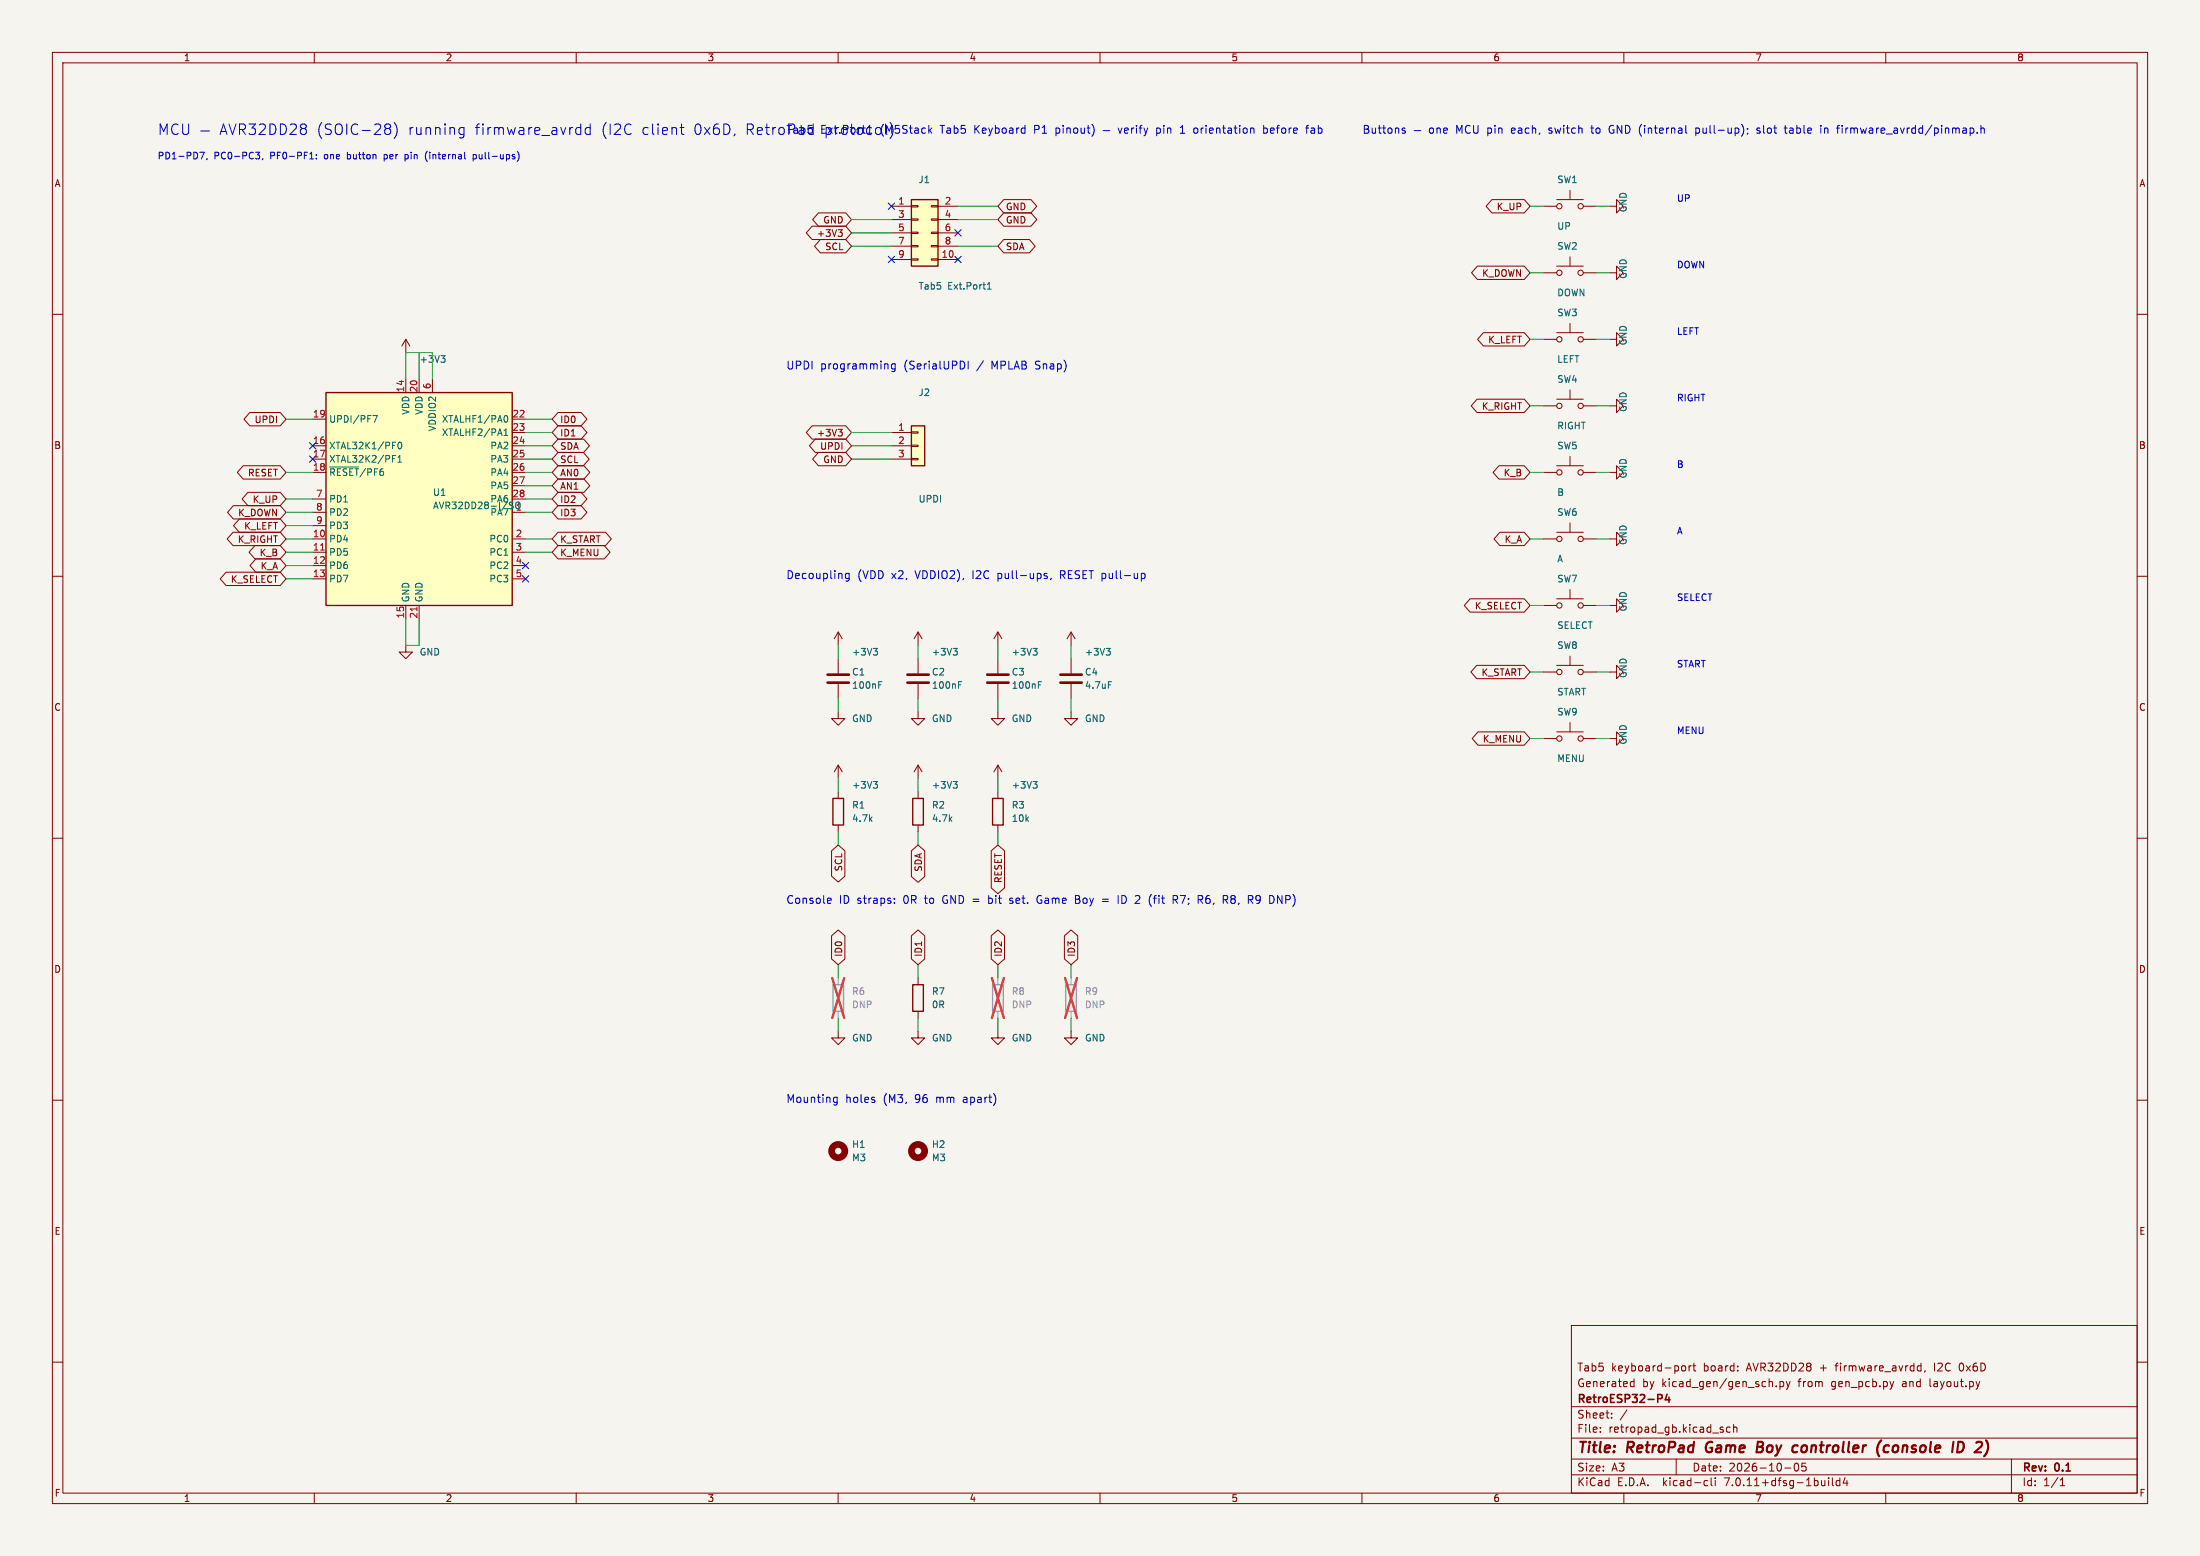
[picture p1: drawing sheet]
<svg xmlns="http://www.w3.org/2000/svg" width="420mm" height="297mm" viewBox="0 0 420 297" stroke-linecap="round" stroke-linejoin="round" font-family="sans-serif">
<path d="M0 0h420v297h-420z" fill="#f5f4ef" stroke="#f5f4ef" stroke-width=".19"/>
<g fill="none" stroke="#840000" stroke-width=".19">
<path d="M10 10h400v277h-400zM12 12h396v273h-396zM60 10v2M110 10v2M160 10v2M210 10v2M260 10v2M310 10v2M360 10v2M170.2 39.4h3.8M174 39.2h1.3v.3h-1.3zM177.8 39.2h1.3v.3h-1.3z"/>
<path d="M179.1 39.4h3.8M191.6 38.1h5.2l1.1 1.3-1.1 1.2h-5.2l-1.1-1.2zM284.8 38.1h6.2l1.1 1.3-1.1 1.2h-6.2l-1.1-1.2zM294.6 39.4h2.6M297.2 38.1h5.1M299.7 36.3v1.8M302.3 39.4h2.5M307.3 39.4h1.3v-1.3l1.3 1.3-1.3 1.2v-1.2M10 60h2M155 43.2h6.4l1.2 1.3-1.2 1.2h-6.4l-1.1-1.2zM156.2 40.6h5.2l1.2 1.3-1.2 1.3h-5.2l-1.1-1.3zM156.6 45.7h4.8l1.2 1.3-1.2 1.3h-4.8l-1.1-1.3z"/>
<path d="M160 43.9h.8l-.4 .4M160.5 44.3l.3 .3v.3l-.3 .2M170.2 49.5h3.8M170.2 41.9h3.8M170.2 44.5h3.8M170.2 47h3.8M174 49.4h1.3v.3h-1.3zM174 46.9h1.3v.2h-1.3zM174 44.3h1.3v.3h-1.3zM174 41.8h1.3v.2h-1.3zM177.8 49.4h1.3v.3h-1.3zM177.8 46.9h1.3v.2h-1.3z"/>
<path d="M177.8 44.3h1.3v.3h-1.3zM177.8 41.8h1.3v.2h-1.3zM179.1 49.5h3.8M179.1 41.9h3.8M179.1 44.5h3.8M179.1 47h3.8M191.6 40.6h5.2l1.1 1.3-1.1 1.3h-5.2l-1.1-1.3zM191.6 45.7h4.9l1.1 1.3-1.1 1.3h-4.9l-1.1-1.3zM282 50.8h9l1.1 1.3-1.1 1.2h-9l-1.1-1.2zM294.6 52.1h2.6M297.2 50.8h5.1M299.7 49v1.8"/>
<path d="M302.3 52.1h2.5M307.3 52.1h1.3v-1.3l1.3 1.3-1.3 1.2v-1.2M408 60h2M47.7 78.7h5.8l1.1 1.3-1.1 1.3h-5.8l-1.1-1.3zM77.5 64.8v2.5M77.5 72.4v2.5M77.5 64.8l-.8 1.2M77.5 64.8l.7 1.2M80 72.4v2.5M82.5 72.4v2.5M106.5 78.7h4.4l1.2 1.3-1.2 1.3h-4.4l-1.1-1.3zM282 76.2h9l1.1 1.3-1.1 1.2h-9l-1.1-1.2z"/>
<path d="M283.2 63.5h7.8l1.1 1.3-1.1 1.2h-7.8l-1.1-1.2zM294.6 77.5h2.6M294.6 64.8h2.6M297.2 76.2h5.1M297.2 63.5h5.1M299.7 61.7v1.8M299.7 74.4v1.8M302.3 77.5h2.5M302.3 64.8h2.5M307.3 77.5h1.3v-1.3l1.3 1.3-1.3 1.2v-1.2M307.3 64.8h1.3v-1.3l1.3 1.3-1.3 1.2v-1.2M44.5 96.5h9l1.1 1.3-1.1 1.3h-9l-1.1-1.3z"/>
<path d="M45.7 99.1h7.8l1.1 1.2-1.1 1.3h-7.8l-1.1-1.3zM46.4 88.9h7.1l1.1 1.3-1.1 1.2h-7.1l-1.1-1.2zM47.3 94h6.2l1.1 1.3-1.1 1.2h-6.2l-1.1-1.2zM59.7 90.2h2.5M59.7 97.8h2.5M59.7 85.1h2.5M59.7 87.6h2.5M59.7 80h2.5M59.7 95.3h2.5M97.8 90.2h2.5M97.8 97.8h2.5M97.8 85.1h2.5"/>
<path d="M97.8 87.6h2.5M97.8 80h2.5M97.8 82.6h2.5M97.8 92.7h2.5M97.8 95.3h2.5M106.5 94h4.4l1.2 1.3-1.2 1.2h-4.4l-1.1-1.2zM106.5 91.4h5l1.1 1.3-1.1 1.3h-5l-1.1-1.3zM106.5 83.8h4.9l1.1 1.3-1.1 1.3h-4.9l-1.1-1.3zM106.5 81.3h4.4l1.2 1.3-1.2 1.2h-4.4l-1.1-1.2zM106.5 96.5h4.4l1.2 1.3-1.2 1.3h-4.4l-1.1-1.3zM106.5 88.9h5l1.1 1.3-1.1 1.2h-5l-1.1-1.2zM106.5 86.4h4.9l1.1 1.2-1.1 1.3h-4.9l-1.1-1.3z"/>
<path d="M155 81.3h6.4l1.2 1.3-1.2 1.2h-6.4l-1.1-1.2zM155.6 83.8h5.8l1.2 1.3-1.2 1.3h-5.8l-1.1-1.3zM156.2 86.4h5.2l1.2 1.2-1.2 1.3h-5.2l-1.1-1.3zM160 82h.8l-.4 .4M160.5 82.4l.3 .3v.3l-.3 .2M170.2 85.1h3.8M170.2 87.6h3.8M170.2 82.6h3.8M174 87.5h1.3v.3h-1.3zM174 85h1.3v.2h-1.3zM174 82.4h1.3v.3h-1.3zM286.1 88.9h4.9l1.1 1.3-1.1 1.2h-4.9l-1.1-1.2z"/>
<path d="M294.6 90.2h2.6M297.2 88.9h5.1M299.7 87.1v1.8M299.7 99.8v1.8M302.3 90.2h2.5M307.3 90.2h1.3v-1.3l1.3 1.3-1.3 1.2v-1.2M10 110h2M43.2 109.2h10.3l1.1 1.3-1.1 1.3h-10.3l-1.2-1.3zM44.5 101.6h9l1.1 1.3-1.1 1.2h-9l-1.1-1.2zM48.7 104.1h4.8l1.1 1.3-1.1 1.3h-4.8l-1.2-1.3zM48.8 106.7h4.7l1.1 1.3-1.1 1.2h-4.7l-1.1-1.2zM59.7 102.9h2.5"/>
<path d="M59.7 105.4h2.5M59.7 108h2.5M59.7 110.5h2.5M59.7 100.3h2.5M77.5 115.6v2.5M80 115.6v2.5M97.8 102.9h2.5M97.8 105.4h2.5M97.8 108h2.5M97.8 110.5h2.5M106.5 101.6h9.1l1.1 1.3-1.1 1.2h-9.1l-1.1-1.2zM106.5 104.1h8.9l1.1 1.3-1.1 1.3h-8.9l-1.1-1.3z"/>
<path d="M280.6 114.3h10.4l1.1 1.3-1.1 1.2h-10.4l-1.1-1.2zM286.3 101.6h4.7l1.1 1.3-1.1 1.2h-4.7l-1.1-1.2zM294.6 102.9h2.6M294.6 115.6h2.6M297.2 101.6h5.1M297.2 114.3h5.1M299.7 112.5v1.8M302.3 102.9h2.5M302.3 115.6h2.5M307.3 102.9h1.3v-1.3l1.3 1.3-1.3 1.2v-1.2M307.3 115.6h1.3v-1.3l1.3 1.3-1.3 1.2v-1.2M408 110h2"/>
<path d="M77.5 123.2v1.3h1.2l-1.2 1.2-1.3-1.2h1.3M160 135.9v1.3h1.3l-1.3 1.2-1.3-1.2h1.3M160 120.7v2.5M160 125.7v2.8M160 130.6v2.8M160 120.7l-.7 1.2M160 120.7l.8 1.2M175.3 135.9v1.3h1.2l-1.2 1.2-1.3-1.2h1.3M175.3 120.7l-.8 1.2M175.3 120.7v2.5M175.3 125.7v2.8M175.3 130.6v2.8"/>
<path d="M175.3 120.7l.7 1.2M190.5 135.9v1.3h1.3l-1.3 1.2-1.3-1.2h1.3M190.5 120.7v2.5M190.5 125.7v2.8M190.5 130.6v2.8M190.5 120.7l-.8 1.2M190.5 120.7l.8 1.2M204.5 135.9v1.3h1.2l-1.2 1.2-1.3-1.2h1.3M204.5 120.7v2.5M204.5 125.7v2.8M204.5 130.6v2.8M204.5 120.7l-.8 1.2"/>
<path d="M204.5 120.7l.7 1.2M281.9 127h9.1l1.1 1.3-1.1 1.2h-9.1l-1.1-1.2zM282.2 139.7h8.8l1.1 1.3-1.1 1.2h-8.8l-1.2-1.2zM294.6 128.3h2.6M297.2 139.7h5.1M297.2 127h5.1M299.7 125.2v1.8M299.7 137.9v1.8M302.3 128.3h2.5M307.3 128.3h1.3v-1.3l1.3 1.3-1.3 1.2v-1.2M10 160h2M160 146.1v2.5"/>
<path d="M160 151.1v1.3M160 157.5v1.3M160 146.1l-.7 1.2M160 146.1l.8 1.2M175.3 146.1v2.5M175.3 151.1v1.3M175.3 157.5v1.3M175.3 146.1l-.8 1.2M175.3 146.1l.7 1.2M190.5 146.1v2.5M190.5 151.1v1.3M190.5 157.5v1.3"/>
<path d="M190.5 146.1l-.8 1.2M190.5 146.1l.8 1.2M294.6 141h2.6M302.3 141h2.5M307.3 141h1.3v-1.3l1.3 1.3-1.3 1.2v-1.2M408 160h2M158.7 178.6l1.3-1.1 1.3 1.1v4.4l-1.3 1.2-1.3-1.2zM158.7 162.4l1.3-1.1 1.3 1.1v4.8l-1.3 1.2-1.3-1.2zM174 178.6l1.3-1.1 1.2 1.1v4.4l-1.2 1.2-1.3-1.2zM174 162.4l1.3-1.1 1.2 1.1v4.9l-1.2 1.1-1.3-1.1zM189.2 178.6l1.3-1.1 1.3 1.1v4.4l-1.3 1.2-1.3-1.2zM189.2 162.4l1.3-1.1 1.3 1.1v7.1l-1.3 1.1-1.3-1.1z"/>
<path d="M203.2 178.6l1.3-1.1 1.2 1.1v4.4l-1.2 1.2-1.3-1.2zM160 196.9v1.2h1.3l-1.3 1.3-1.3-1.3h1.3M175.3 196.9v1.2h1.2l-1.2 1.3-1.3-1.3h1.3M175.3 186.7v1.3M175.3 193v1.3M190.5 196.9v1.2h1.3l-1.3 1.3-1.3-1.3h1.3M204.5 196.9v1.2h1.2l-1.2 1.3-1.3-1.3h1.3M10 210h2M408 210h2M10 260h2M300 253h108v32h-108zM408 260h2"/>
<path d="M300 278.5h108M300 274.5h108M300 268.5h108M305.5 273.2v.2M305.5 272.5v.1M307.7 270.5v.2M307.7 269.8v.1M310.6 269.1l-1.3 1.9M311.4 264.6h.5M311.4 263.8h.5M311.9 263.2v1.5M320 278.5v3"/>
<path d="M321.1 260.8l.4-.1 .3 .3-.1 .6-.4 .1-.2-.2M322.4 260.7v1M322.9 260.7l-.3 .1-.2 .2M323.2 260.7h.5M323.4 260.2v1.3l.3 .2M328.8 272.9l.2 .2-.2 .3M328.8 272.4l.1 .1M330.3 272.5l-.4-.1-.3 .3 .1 .6h.6M330.9 272.5l.3-.1 .3 .1 .1 .9M330.9 271.9v1.5M331.7 261.5v.2M331.7 260.8v.1"/>
<path d="M339.1 264.5v.2M339.8 263.8l.4-.1 .3 .3-.1 .6h-.6M339.8 263.7v1.5M341 263.7l.4 1M341.4 264.7l-.4 .5M341.7 263.7l-.3 1M342.7 279.4a.81 .81 0 0 0 .3 1.4l.2-.2 .2-.4-.2-.8M344.7 279.3h-.7l-.1 .7 .3-.1h.5l.1 .2-.1 .5-.2 .2-.6-.2M361.5 263.7l-.3 1M366.3 260.7l.4 .1M366.7 261.6l-.4 .1M366.7 260.2v1.5"/>
<path d="M367.5 261.6l-.1 .3M374.1 260.5v.9M384 278.5v6.5M60 285v2M110 285v2M160 285v2M210 285v2M260 285v2M300 281.5h108M310 285v2M325.6 282.6l.4 .1M326 283.5l-.4 .1"/>
<path d="M326.7 282.1v1.3l.2 .2M327.4 282.1v.1M327.4 282.6v1M340.7 280.2h1.2M349.1 282.1v.1M349.1 282.6v1M349.8 282.1v1.3l.2 .2M351.2 282.7l-.4-.1-.3 .3 .2 .6h.5M351.2 282.1v1.5M352.2 282l-.3 1.1h.9M352.6 282.6v1M360 285v2"/>
<path d="M393.3 283.6h.9M393.3 282.5l.4-.4v1.5"/>
<circle cx="297.7" cy="39.4" r=".51"/>
<circle cx="301.8" cy="39.4" r=".51"/>
<circle cx="297.7" cy="52.1" r=".51"/>
<circle cx="301.8" cy="52.1" r=".51"/>
<circle cx="297.7" cy="64.8" r=".51"/>
<circle cx="297.7" cy="77.5" r=".51"/>
<circle cx="301.8" cy="77.5" r=".51"/>
<circle cx="301.8" cy="64.8" r=".51"/>
<circle cx="297.7" cy="90.2" r=".51"/>
<circle cx="301.8" cy="90.2" r=".51"/>
<circle cx="297.7" cy="102.9" r=".51"/>
<circle cx="297.7" cy="115.6" r=".51"/>
<circle cx="301.8" cy="102.9" r=".51"/>
<circle cx="301.8" cy="115.6" r=".51"/>
<circle cx="297.7" cy="128.3" r=".51"/>
<circle cx="301.8" cy="128.3" r=".51"/>
<circle cx="297.7" cy="141" r=".51"/>
<circle cx="301.8" cy="141" r=".51"/>
</g>
<path d="M325.9 275.5a1.27 1.27 0 0 0 0 1.6M335.5 276.2h.6M336.1 276.2l.3 .1M336.3 275.2h-.7l-.3 2 1-.1M336.3 276.1l-.2 .1M343.9 276.3v.7M359.1 274.9l-.4 .6M360.6 276a.66 .66 0 0 0-1 .3v.5l.1 .3h.8M373.9 275.2a.96 .96 0 0 1 1 .6 .96 .96 0 0 1-.3 1.1l-.5 .3h-.5M379.1 274.9l.1 .1" fill="none" stroke="#840000" stroke-width=".4"/>
<path d="M316.5 266.2h.5l.3 .3-.1 .4-.7 .1M318.3 266.1l-.4 1.1h.9M318.6 266.7v1" fill="none" stroke="#840000" stroke-width=".3"/>
<path d="M174 38.1h5.1v12.7h-5.1zM62.2 74.9h35.6v40.7h-35.6zM174 81.3h2.5v7.6h-2.5zM159 152.4h2v5.1h-2zM174.2 152.4h2.1v5.1h-2.1zM189.5 152.4h2v5.1h-2zM174.2 188h2.1v5h-2.1z" fill="none" stroke="#840000" stroke-width=".25"/>
<g fill="none" stroke="#006464" stroke-width=".19">
<path d="M188.5 55.2h.7M188.5 54.3l.4-.4v1.3M71.2 79.3h.8l-.5 1.3M84.2 67.9h.8l-.5 .5M84.7 68.4l.3 .2v.3l-.3 .3M96.4 79.4l.1-.1a.68 .68 0 0 1 .5 .7 .68 .68 0 0 1-.5 .6l-.1-.1M63 89.1h5.5M74.9 87.5h.5M74.9 86.9h.6M76 88.2h.7M76 87.3l.3-.4v1.3M76.1 84.5l.2-.1a.68 .68 0 0 1 .4 .6 .68 .68 0 0 1-.4 .7l-.3-.5z"/>
<path d="M96.2 83.1h.7M96.2 82.2l.4-.3v1.2M97.4 96.4l.6 .3M97.4 95.9h.6M98 96.9l-.3 .2-.5-.1M166.7 123.8h.8l-.4 .5M167.3 124.3l.2 .2v.3l-.2 .2M167.8 130.7h.4M167.8 130.1h.6M182 123.8h.7l-.4 .5M182.5 124.3l.2 .2v.3l-.2 .2M183 130.7h.4"/>
<path d="M183 130.1h.6M197.2 123.8h.8l-.4 .5M197.7 124.3l.3 .2v.3l-.3 .2M198.2 130.7h.5M198.2 130.1h.6M211.2 123.8h.8l-.5 .5M211.6 130.1h.6M211.7 124.3l.3 .2v.3l-.3 .2M166.7 149.2h.8l-.4 .5M167.3 149.7l.2 .2v.3l-.2 .2M182 149.2h.7l-.4 .5M182.5 149.7l.2 .2v.3l-.2 .2"/>
<path d="M197.2 149.2h.8l-.4 .5M197.7 149.7l.3 .2v.3l-.3 .2"/>
</g>
<path d="M158 130.3h4.1M158 128.8h4.1M173.2 130.3h4.1M173.2 128.8h4.1M188.5 130.3h4M188.5 128.8h4M202.4 130.3h4.1M202.4 128.8h4.1" fill="none" stroke="#840000" stroke-width=".51"/>
<g fill="#ffffc2" stroke="#ffffc2" stroke-width=".19">
<path d="M62.2 74.9h35.6v40.7h-35.6z"/>
<path d="M174 81.3h2.5v7.6h-2.5z"/>
<path d="M174 38.1h5.1v12.7h-5.1z"/>
</g>
<path d="M61.2 105h.7M79.6 115.9v.7" fill="none" stroke="#a90000" stroke-width=".19"/>
<path d="M159 188h2v5h-2zM189.5 188h2v5h-2zM203.5 188h2v5h-2z" fill="none" stroke="#9c9b98" stroke-width=".25"/>
<path d="M160 186.7v1.3M160 193v1.3M190.5 186.7v1.3M190.5 193v1.3M204.5 186.7v1.3M204.5 193v1.3" fill="none" stroke="#9c9b98" stroke-width=".19"/>
<path d="M158.9 186.7l2.3 7.6M161.2 186.7l-2.3 7.6M189.4 186.7l2.2 7.6M191.6 186.7l-2.2 7.6M203.3 186.7l2.3 7.6M205.6 186.7l-2.3 7.6" fill="none" stroke="#eb3a3d" stroke-width=".46"/>
<g fill="none" stroke="#840000" stroke-width="1.3">
<circle cx="160" cy="219.7" r="1.27"/>
<circle cx="175.3" cy="219.7" r="1.27"/>
</g>
<g fill="none" stroke="#0000c2" stroke-width=".19">
<path d="M30.6 25.7v-2l.6 1.4 .7-1.4v2M34 23.9a.8 .8 0 0 0-1-.1 .8 .8 0 0 0-.2 1 .75 .75 0 0 0 .4 .8 .75 .75 0 0 0 .8-.1M34.9 23.7v1.6l.3 .4 .6-.1 .2-.3v-1.6M38.1 29.1h.9l-.6 1.2M38.3 25h1.7M39.5 30.3l-.1 .2M42 25.7l.7-2 .6 2M42.2 25.1h.9M43.7 23.7l.7 2 .7-2M45.7 24.7h.8a.54 .54 0 0 0 .4-.5 .54 .54 0 0 0-.4-.5h-.8v2M46.2 24.7l.7 1M47.5 23.7h1.3l-.7 .7a.54 .54 0 0 1 .7 .4v.5l-.2 .3-.8 .1-.3-.2"/>
<path d="M48.8 29.1h.8l-.4 .4 .3 .2 .1 .4-.3 .2h-.3M49.5 23.9l.3-.2 .7 .1a.54 .54 0 0 1 .1 .7l-1.2 1.2h1.3M50.2 30.3l-.1 .2M51.5 23.7a1.05 1.05 0 0 1 1.2 .6 1.05 1.05 0 0 1-.4 1.3l-.8 .1zM53.5 23.7a1.05 1.05 0 0 1 1.2 .6 1.05 1.05 0 0 1-.4 1.3l-.8 .1zM55.4 23.9l.3-.2 .7 .1a.54 .54 0 0 1 .1 .7l-1.2 1.2h1.3M57.7 24.5l-.4 .4 .1 .6 .3 .2 .6-.1 .2-.3-.1-.6-.3-.2M57.7 24.5l-.4-.4 .1-.2 .3-.2 .6 .1 .2 .2-.1 .3-.3 .2M57.7 24.5h.4M59.1 30.3h.8M60.4 30.2v.1M60.4 29.5v.2"/>
<path d="M73.3 29.5v1.3M73.3 30.3h.2M73.5 29.5h-.2M73.8 23.7l.6 .1 .2 .2-.1 .3-.3 .2M73.8 24.5h.4M74.2 24.5l.3 .2 .1 .6-.2 .3-.6 .1M75.2 23.4a2.29 2.29 0 0 1 0 3M77.3 30.3h.4M77.3 29.5v1.3M77.7 29.5h-.4M81.6 28.9a1.46 1.46 0 0 0 0 1.9M88 24.3l.6 .1"/>
<path d="M88.6 25.6l-.6 .1M88.6 24.3v1.7a.55 .55 0 0 1-.7 .3M90.3 29.5h.4l.2 .2-.1 .6h-.5M90.3 29.5v1.3M98.8 28.9a1.49 1.49 0 0 1 0 1.9M110.7 24.3l.2 .1M110.9 23.7v2M110.9 25.6l-.2 .1M112.7 24.4l-.6-.1-.4 .4v.6l.2 .3h.8M112.7 23.7v2M129.8 24.3h.8M130.1 25.4l.1 .2 .4 .1"/>
<path d="M169.9 23.4l.1 .1M177.5 24.9l.4 .5M177.9 24.4l-.6 .6M210.6 24.9h1.3M213.5 24.4l.3 1 .4-1M214.7 24.9l.7-.1-.1-.3-.4-.1-.2 .3v.7h.6M216 24.4v1M216.5 24.4l-.3 .1-.2 .2M217 23.9v.2M217 24.4v1M217.5 24.4h.5M218 23.9l-.3 .3v1.2"/>
<path d="M218.4 24.4l.3 1M218.7 25.4l-.3 .5M219.1 24.4l-.4 1M220.8 25.4h.4M220.8 24.4v1.5M221.2 24.4l-.4 .1M225.3 25.4h.9M225.3 24.4l.4-.5v1.5M228.6 24.6l-.4-.2-.3 .3 .1 .7h.4l.2-.1M241.2 24.5l.5-.1 .3 .3-.2 .7h-.6M241.2 23.9v1.5M249.2 24.4h.6"/>
<path d="M249.8 23.9l-.3 .3v1.2M250.5 24.4l-.2 .1M250.5 24.9a.29 .29 0 0 0-.3 .2 .29 .29 0 0 0 .3 .3M267.7 24.7l.6 .5-.2 .2h-.4M268.2 24.5l-.3-.1-.2 .3M270 24.9h1.2M273 24.6l.2-.2 .4 .2 .1 .6-.2 .2h-.3l-.2-.1zM274.3 24.6l.2-.2 .4 .1 .1 .9M274.3 24.4v1M275.6 24.9l.7-.1-.1-.3-.4-.1-.2 .3 .1 .7h.5M303.7 24.4h.5M307.5 24l-.3 .6v.5l.3 .3"/>
<path d="M323.7 25.4h.6M323.7 24.5h.6M323.7 24.4v1.5M333.6 24.5v.2M333.7 25.4l-.2 .3M336 24.5l-.4-.1-.2 .3 .1 .2 .5 .1v.4h-.6M340.6 24.4h.6M340.8 23.9v1.3l.4 .2M347.6 23.9v.2M347.6 24.4v1M348.3 24.4v1M348.7 24.4l-.4 .2"/>
<path d="M351.7 23.9v.2M351.7 24.4v1M376.7 24.5l.1 .2-.1 .7M377.5 25.3v.1M378.2 24.6l.2-.2 .3 .1 .1 .9M378.2 23.9v1.5M169.5 69.5v.9M170.9 69.4v1.3l-.3 .2h-.4M170.9 69.5l-.4-.1-.3 .3 .1 .7h.6M184.1 69.3v.8M184.8 68.9v1.5M162.1 109.4v1.3l-.3 .2h-.3"/>
<path d="M162.1 109.5l-.4-.1-.3 .3 .1 .7h.6M199.9 109.5l-.4-.1-.2 .3 .1 .2 .5 .1v.4h-.6M200.7 110.4l-.2 .3M217.9 109.5l.4-.1 .3 .3-.1 .7h-.6M158.2 171.4l.4 .1 .1 .3-.7 .1M158.6 172.4h-.4M170.7 172.3v.1M170.7 171.5v.2M188.7 170.9v1.5M188.7 172.4h.2M188.9 171.4l-.2 .1M192.7 172.4h.5"/>
<path d="M193 171.4l-.3 .3 .3 .2M198.5 170.9a.81 .81 0 0 0-.5 .8 .81 .81 0 0 0 .5 .7M205.3 172.4h.6M205.3 170.9l.7 .1M205.3 171.7h.5M205.8 171.7h.2M206 171.6l-.2 .1M210.5 171.7h1.1M210.5 172.1h1.1M213.5 170.9v1.5M214.5 170.9h-.3v1.5h.3M220.2 171.4h.5"/>
<path d="M220.6 170.9l-.2 .3v1.2M224 170.9h.5l.3 .3-.1 .5h-.7M224.3 171.7l.5 .7M230.3 171.6l-.1 .2M230.4 171.1a1.17 1.17 0 0 0-.1 1.3M235.2 170.9l-.2 .3 .2 .4-.2 .1v.5l.2 .2M239.9 172.4h.3M240.3 170.9l-.4 .1-.2 .2 .1 .5 .5 .2M243.9 170.9l.8 1.5M159.2 210.3l.2 .1h.4M159.8 209.4v1.3l-.3 .2h-.3M159.8 209.5l-.4-.1-.2 .2"/>
<path d="M167 210v.4"/>
</g>
<g fill="none" stroke="#009600" stroke-width=".19">
<path d="M182.9 39.4h7.6M292.1 39.4h2.5M304.8 39.4h2.5M162.6 41.9h7.6M162.6 47h7.6M162.6 44.5h7.6M182.9 41.9h7.6M182.9 47h7.6M292.1 52.1h2.5M304.8 52.1h2.5M77.5 72.4v-5.1h5v5.1M80 67.3v5.1"/>
<path d="M292.1 64.8h2.5M292.1 77.5h2.5M304.8 64.8h2.5M304.8 77.5h2.5M54.6 95.3h5.1M54.6 97.8h5.1M54.6 90.2h5.1M54.6 80h5.1M100.3 95.3h5.1M100.3 97.8h5.1M100.3 90.2h5.1M100.3 87.6h5.1"/>
<path d="M100.3 80h5.1M100.3 82.6h5.1M100.3 85.1h5.1M100.3 92.7h5.1M162.6 87.6h7.6M162.6 82.6h7.6M162.6 85.1h7.6M292.1 90.2h2.5M304.8 90.2h2.5M54.6 110.5h5.1M54.6 102.9h5.1M54.6 105.4h5.1"/>
<path d="M54.6 108h5.1M54.6 100.3h5.1M77.5 118.1v5.1h2.5v-5.1M100.3 102.9h5.1M100.3 105.4h5.1M292.1 102.9h2.5M292.1 115.6h2.5M304.8 102.9h2.5M304.8 115.6h2.5M160 123.2v2.5M160 133.4v2.5M175.3 123.2v2.5"/>
<path d="M175.3 133.4v2.5M190.5 123.2v2.5M190.5 133.4v2.5M204.5 123.2v2.5M204.5 133.4v2.5M292.1 128.3h2.5M304.8 128.3h2.5M160 148.6v2.5M160 158.8v2.5M175.3 148.6v2.5M175.3 158.8v2.5M190.5 148.6v2.5"/>
<path d="M190.5 158.8v2.5M292.1 141h2.5M304.8 141h2.5M160 184.2v2.5M160 194.3v2.6M175.3 184.2v2.5M175.3 194.3v2.6M190.5 184.2v2.5M190.5 194.3v2.6M204.5 184.2v2.5M204.5 194.3v2.6"/>
</g>
<g fill="none" stroke="#000084" stroke-width=".19">
<path d="M169.6 38.8l1.2 1.2M170.8 38.8l-1.2 1.2M169.6 48.9l1.2 1.2M170.8 48.9l-1.2 1.2M182.3 48.9l1.2 1.2M182.3 43.8l1.2 1.3M183.5 48.9l-1.2 1.2M183.5 43.8l-1.2 1.3M59.1 87l1.2 1.2M59.1 84.5l1.2 1.2M60.3 87l-1.2 1.2M60.3 84.5l-1.2 1.2"/>
<path d="M99.7 109.9l1.2 1.2M99.7 107.3l1.2 1.3M100.9 109.9l-1.2 1.2M100.9 107.3l-1.2 1.3"/>
</g>
<g font-size="2.8" fill="#0000c2">
<text x="60.5" y="26">(SOIC-28)</text>
<text x="77.9" y="26">running</text>
<text x="90.8" y="26">firmware_avrdd</text>
<text x="114.9" y="26">(I2C</text>
<text x="122.7" y="26">client</text>
<text x="132.6" y="26">0x6D,</text>
<text x="142.6" y="26">RetroPad</text>
<text x="157.7" y="26">protocol)</text>
</g>
<g font-size="2.8" fill="#840000">
<text x="301" y="277.9">Title:</text>
<text x="310.6" y="277.9">RetroPad</text>
<text x="326.5" y="277.9">Game</text>
<text x="337" y="277.9">Boy</text>
<text x="344.7" y="277.9">controller</text>
<text x="361.6" y="277.9">(console</text>
<text x="376.7" y="277.9">ID</text>
</g>
<g font-size="2.1" fill="#0000c2">
<text x="150" y="25.7">Tab5</text>
<text x="156.6" y="25.7">Ext.Port1</text>
<text x="168.1" y="25.7">(M5Stack</text>
<text x="179.7" y="25.7">Tab5</text>
<text x="186.3" y="25.7">Keyboard</text>
<text x="197.9" y="25.7">P1</text>
<text x="202.1" y="25.7">pinout)</text>
<text x="221.8" y="25.7">pin</text>
<text x="229.2" y="25.7">orientation</text>
<text x="242.7" y="25.7">before</text>
<text x="251" y="25.7">fab</text>
<text x="260" y="25.7">Buttons</text>
<text x="278.1" y="25.7">MCU pin</text>
<text x="288.9" y="25.7">each,</text>
<text x="296.2" y="25.7">switch</text>
<text x="304.5" y="25.7">to</text>
<text x="308" y="25.7">GND (internal</text>
<text x="324.9" y="25.7">pull-up);</text>
<text x="336.7" y="25.7">slot</text>
<text x="342.2" y="25.7">table</text>
<text x="349.2" y="25.7">in</text>
<text x="352.6" y="25.7">firmware_avrdd/pinmap.h</text>
<text x="150" y="70.7">UPDI</text>
<text x="156.6" y="70.7">programming</text>
<text x="172.6" y="70.7">(SerialUPDI</text>
<text x="186.7" y="70.7">/</text>
<text x="189.6" y="70.7">MPLAB Snap)</text>
<text x="150" y="110.7">Decoupling</text>
<text x="163.7" y="110.7">(VDD</text>
<text x="170.2" y="110.7">x2,</text>
<text x="174.9" y="110.7">VDDIO2),</text>
<text x="185.9" y="110.7">I2C</text>
<text x="190.9" y="110.7">pull-ups,</text>
<text x="202.9" y="110.7">RESET pull-up</text>
<text x="150" y="172.7">Console</text>
<text x="160.2" y="172.7">ID straps:</text>
<text x="172.6" y="172.7">0R</text>
<text x="176.8" y="172.7">to</text>
<text x="180.4" y="172.7">GND =</text>
<text x="189.4" y="172.7">bit</text>
<text x="193.6" y="172.7">set.</text>
<text x="199" y="172.7">Game</text>
<text x="206.4" y="172.7">Boy</text>
<text x="214.9" y="172.7">ID 2</text>
<text x="221.1" y="172.7">(fit</text>
<text x="225.9" y="172.7">R7;</text>
<text x="230.8" y="172.7">R6,</text>
<text x="235.7" y="172.7">R8,</text>
<text x="240.7" y="172.7">R9</text>
<text x="244.9" y="172.7">DNP)</text>
<text x="150" y="210.7">Mounting</text>
<text x="161.4" y="210.7">holes</text>
<text x="168.7" y="210.7">(M3,</text>
<text x="174.8" y="210.7">96</text>
<text x="179" y="210.7">mm</text>
<text x="184.3" y="210.7">apart)</text>
</g>
<g font-size="2.1" fill="#840000">
<text x="301" y="262">Tab5</text>
<text x="307.6" y="262">keyboard-port</text>
<text x="325.2" y="262">board:</text>
<text x="333.6" y="262">AVR32DD28</text>
<text x="347.7" y="262">+</text>
<text x="350.8" y="262">firmware_avrdd,</text>
<text x="369.8" y="262">I2C</text>
<text x="374.7" y="262">0x6D</text>
<text x="301" y="268.2">RetroESP32-P4</text>
<text x="301" y="265">Generated</text>
<text x="313.5" y="265">by</text>
<text x="317.3" y="265">kicad_gen/gen_sch.py</text>
<text x="343.5" y="265">from</text>
<text x="349.9" y="265">gen_pcb.py</text>
<text x="363.6" y="265">and</text>
<text x="368.9" y="265">layout.py</text>
<text x="301" y="273.7">File:</text>
<text x="301" y="271">Sheet:</text>
<text x="307.1" y="273.7">retropad_gb.kicad_sch</text>
<text x="301" y="281.1">Size:</text>
<text x="307.6" y="281.1">A3</text>
<text x="323" y="281.1">Date:</text>
<text x="330" y="281.1">2026-10-05</text>
<text x="386" y="281.3">Rev:</text>
<text x="392.4" y="281.3">0.1</text>
<text x="301" y="283.9">KiCad</text>
<text x="308.7" y="283.9">E.D.A.</text>
<text x="317.6" y="283.9">kicad-cli</text>
<text x="329.5" y="283.9">7.0.11+dfsg-1build4</text>
<text x="386" y="283.9">Id:</text>
<text x="390.1" y="283.9">1/1</text>
</g>
<g font-size="1.8" fill="#840000">
<text x="35" y="11.9">1</text>
<text x="85" y="11.9">2</text>
<text x="135" y="11.9">3</text>
<text x="185" y="11.9">4</text>
<text x="235" y="11.9">5</text>
<text x="285" y="11.9">6</text>
<text x="335" y="11.9">7</text>
<text x="385" y="11.9">8</text>
<text x="10.3" y="35.9">A</text>
<text x="408.3" y="35.9">A</text>
<text x="191.9" y="40.3">GND</text>
<text x="285.6" y="40.3">K_UP</text>
<text x="155.8" y="45.4">+3V3</text>
<text x="157.1" y="42.9">GND</text>
<text x="157.4" y="47.9">SCL</text>
<text x="191.9" y="42.9">GND</text>
<text x="191.9" y="47.9">SDA</text>
<text x="282.8" y="53">K_DOWN</text>
<text x="284" y="65.7">K_LEFT</text>
<text x="48.5" y="81">UPDI</text>
<text x="106.8" y="83.5">ID1</text>
<text x="106.8" y="81">ID0</text>
<text x="155.8" y="83.5">+3V3</text>
<text x="282.8" y="78.4">K_RIGHT</text>
<text x="10.3" y="85.9">B</text>
<text x="106.8" y="86">SDA</text>
<text x="106.8" y="88.6">SCL</text>
<text x="156.5" y="86">UPDI</text>
<text x="157.1" y="88.6">GND</text>
<text x="408.2" y="85.9">B</text>
<text x="47.2" y="91.1">RESET</text>
<text x="106.8" y="93.7">AN1</text>
<text x="106.8" y="91.1">AN0</text>
<text x="287" y="91.1">K_B</text>
<text x="45.4" y="98.7">K_DOWN</text>
<text x="46.5" y="101.3">K_LEFT</text>
<text x="48.1" y="96.2">K_UP</text>
<text x="106.8" y="96.2">ID2</text>
<text x="106.8" y="98.7">ID3</text>
<text x="45.3" y="103.8">K_RIGHT</text>
<text x="49.5" y="106.4">K_B</text>
<text x="106.8" y="103.8">K_START</text>
<text x="106.8" y="106.4">K_MENU</text>
<text x="287.1" y="103.8">K_A</text>
<text x="44" y="111.4">K_SELECT</text>
<text x="49.7" y="108.9">K_A</text>
<text x="281.5" y="116.5">K_SELECT</text>
<text x="282.7" y="129.2">K_START</text>
<text x="10.3" y="135.9">C</text>
<text x="408.2" y="135.9">C</text>
<text x="283" y="141.9">K_MENU</text>
<text x="161" y="166.4" transform="rotate(-90 161 166.4)">SCL</text>
<text x="176.2" y="166.5" transform="rotate(-90 176.2 166.5)">SDA</text>
<text x="191.5" y="168.7" transform="rotate(-90 191.5 168.7)">RESET</text>
<text x="10.3" y="185.9">D</text>
<text x="161" y="182.7" transform="rotate(-90 161 182.7)">ID0</text>
<text x="176.2" y="182.7" transform="rotate(-90 176.2 182.7)">ID1</text>
<text x="191.5" y="182.7" transform="rotate(-90 191.5 182.7)">ID2</text>
<text x="205.4" y="182.7" transform="rotate(-90 205.4 182.7)">ID3</text>
<text x="408.2" y="185.9">D</text>
<text x="10.3" y="235.9">E</text>
<text x="408.3" y="235.9">E</text>
<text x="10.3" y="285.9">F</text>
<text x="35" y="286.9">1</text>
<text x="85" y="286.9">2</text>
<text x="135" y="286.9">3</text>
<text x="185" y="286.9">4</text>
<text x="235" y="286.9">5</text>
<text x="285" y="286.9">6</text>
<text x="335" y="286.9">7</text>
<text x="385" y="286.9">8</text>
<text x="408.3" y="285.9">F</text>
</g>
<g font-size="1.8" fill="#0000c2">
<text x="30" y="30.6">PD1-PD7,</text>
<text x="40.8" y="30.6">PC0-PC3,</text>
<text x="51.7" y="30.6">PF0-PF1:</text>
<text x="62.2" y="30.6">one</text>
<text x="66.7" y="30.6">button</text>
<text x="74" y="30.6">per</text>
<text x="78.1" y="30.6">pin</text>
<text x="82.2" y="30.6">(internal</text>
<text x="91.6" y="30.6">pull-ups)</text>
<text x="320" y="38.7">UP</text>
<text x="320" y="51.4">DOWN</text>
<text x="320" y="64.1">LEFT</text>
<text x="320" y="76.8">RIGHT</text>
<text x="320" y="89.5">B</text>
<text x="320" y="102.2">A</text>
<text x="320" y="114.9">SELECT</text>
<text x="320" y="127.6">START</text>
<text x="320" y="140.3">MENU</text>
</g>
<g font-size="1.8" fill="#006464">
<text x="175.3" y="35.2">J1</text>
<text x="297.2" y="35.2">SW1</text>
<text x="310.7" y="40.6" transform="rotate(-90 310.7 40.6)">GND</text>
<text x="297.2" y="47.9">SW2</text>
<text x="297.2" y="44">UP</text>
<text x="310.7" y="53.3" transform="rotate(-90 310.7 53.3)">GND</text>
<text x="175.3" y="55.5">Tab5</text>
<text x="180.9" y="55.5">Ext.Port1</text>
<text x="297.2" y="56.7">DOWN</text>
<text x="297.2" y="60.6">SW3</text>
<text x="80" y="69.4">+3V3</text>
<text x="297.2" y="69.4">LEFT</text>
<text x="310.7" y="66" transform="rotate(-90 310.7 66)">GND</text>
<text x="175.3" y="75.8">J2</text>
<text x="297.2" y="73.3">SW4</text>
<text x="62.7" y="80.9">UPDI/PF7</text>
<text x="78.3" y="79.3" transform="rotate(-90 78.3 79.3)">VDD</text>
<text x="80.9" y="79.3" transform="rotate(-90 80.9 79.3)">VDD</text>
<text x="83.4" y="82.4" transform="rotate(-90 83.4 82.4)">VDDIO2</text>
<text x="84.3" y="80.9">XTALHF1/PA0</text>
<text x="84.3" y="83.4">XTALHF2/PA1</text>
<text x="297.2" y="82.1">RIGHT</text>
<text x="310.7" y="78.7" transform="rotate(-90 310.7 78.7)">GND</text>
<text x="62.7" y="86">XTAL32K1/PF0</text>
<text x="62.7" y="88.5">XTAL32K2/PF1</text>
<text x="93.5" y="86">PA2</text>
<text x="93.5" y="88.5">PA3</text>
<text x="297.2" y="86">SW5</text>
<text x="62.7" y="91">~{RESET}/PF6</text>
<text x="82.6" y="94.8">U1</text>
<text x="93.5" y="91">PA4</text>
<text x="93.5" y="93.6">PA5</text>
<text x="297.2" y="94.8">B</text>
<text x="310.7" y="91.4" transform="rotate(-90 310.7 91.4)">GND</text>
<text x="62.7" y="96.1">PD1</text>
<text x="62.7" y="98.7">PD2</text>
<text x="62.7" y="101.2">PD3</text>
<text x="82.6" y="97.4">AVR32DD28-I/SO</text>
<text x="93.5" y="98.7">PA7</text>
<text x="93.5" y="96.1">PA6</text>
<text x="98.4" y="97.5">1</text>
<text x="175.3" y="96.1">UPDI</text>
<text x="297.2" y="98.7">SW6</text>
<text x="62.7" y="103.7">PD4</text>
<text x="62.7" y="106.3">PD5</text>
<text x="93.3" y="103.7">PC0</text>
<text x="93.3" y="106.3">PC1</text>
<text x="297.2" y="107.5">A</text>
<text x="310.7" y="104.1" transform="rotate(-90 310.7 104.1)">GND</text>
<text x="62.7" y="108.8">PD6</text>
<text x="62.7" y="111.4">PD7</text>
<text x="93.3" y="108.8">PC2</text>
<text x="93.3" y="111.4">PC3</text>
<text x="297.2" y="111.4">SW7</text>
<text x="78.3" y="115.1" transform="rotate(-90 78.3 115.1)">GND</text>
<text x="80.9" y="115.1" transform="rotate(-90 80.9 115.1)">GND</text>
<text x="310.7" y="116.8" transform="rotate(-90 310.7 116.8)">GND</text>
<text x="80" y="125.3">GND</text>
<text x="162.6" y="125.3">+3V3</text>
<text x="177.8" y="125.3">+3V3</text>
<text x="193" y="125.3">+3V3</text>
<text x="207" y="125.3">+3V3</text>
<text x="297.2" y="124.1">SW8</text>
<text x="297.2" y="120.2">SELECT</text>
<text x="162.6" y="129.1">C1</text>
<text x="162.6" y="131.7">100nF</text>
<text x="177.8" y="129.1">C2</text>
<text x="177.8" y="131.7">100nF</text>
<text x="193" y="129.1">C3</text>
<text x="193" y="131.7">100nF</text>
<text x="207" y="129.1">C4</text>
<text x="207" y="131.7">4.7uF</text>
<text x="310.7" y="129.5" transform="rotate(-90 310.7 129.5)">GND</text>
<text x="297.2" y="136.8">SW9</text>
<text x="297.2" y="132.9">START</text>
<text x="162.6" y="138">GND</text>
<text x="177.8" y="138">GND</text>
<text x="193" y="138">GND</text>
<text x="207" y="138">GND</text>
<text x="310.7" y="142.2" transform="rotate(-90 310.7 142.2)">GND</text>
<text x="297.2" y="145.6">MENU</text>
<text x="162.6" y="154.5">R1</text>
<text x="162.6" y="150.7">+3V3</text>
<text x="177.8" y="154.5">R2</text>
<text x="177.8" y="150.7">+3V3</text>
<text x="193" y="154.5">R3</text>
<text x="193" y="150.7">+3V3</text>
<text x="162.6" y="157.1">4.7k</text>
<text x="177.8" y="157.1">4.7k</text>
<text x="193" y="157.1">10k</text>
<text x="177.8" y="190.1">R7</text>
<text x="177.8" y="192.6">0R</text>
<text x="162.6" y="199">GND</text>
<text x="177.8" y="199">GND</text>
<text x="193" y="199">GND</text>
<text x="207" y="199">GND</text>
<text x="162.6" y="221.8">M3</text>
<text x="162.6" y="219.3">H1</text>
<text x="177.8" y="221.8">M3</text>
<text x="177.8" y="219.3">H2</text>
</g>
<g font-size="1.8" fill="#a90000">
<text x="171.4" y="39.1">1</text>
<text x="171.4" y="41.7">3</text>
<text x="180.3" y="39.1">2</text>
<text x="180.3" y="41.7">4</text>
<text x="171.4" y="44.2">5</text>
<text x="171.4" y="46.7">7</text>
<text x="180.3" y="44.2">6</text>
<text x="180.3" y="46.7">8</text>
<text x="171.4" y="49.3">9</text>
<text x="179.7" y="49.3">10</text>
<text x="77.2" y="75" transform="rotate(-90 77.2 75)">14</text>
<text x="79.8" y="75" transform="rotate(-90 79.8 75)">20</text>
<text x="82.3" y="74.4" transform="rotate(-90 82.3 74.4)">6</text>
<text x="59.6" y="79.8">19</text>
<text x="97.7" y="79.8">22</text>
<text x="97.7" y="82.3">23</text>
<text x="171.4" y="82.3">1</text>
<text x="59.6" y="84.8">16</text>
<text x="59.6" y="87.4">17</text>
<text x="59.6" y="89.9">18</text>
<text x="97.7" y="84.8">24</text>
<text x="97.7" y="87.4">25</text>
<text x="97.7" y="89.9">26</text>
<text x="171.4" y="84.8">2</text>
<text x="171.4" y="87.4">3</text>
<text x="60.3" y="95">7</text>
<text x="97.7" y="92.5">27</text>
<text x="97.7" y="95">28</text>
<text x="60.3" y="97.5">8</text>
<text x="60.3" y="100.1">9</text>
<text x="59.6" y="102.6">10</text>
<text x="59.6" y="105.2">11</text>
<text x="59.6" y="107.7">12</text>
<text x="98.4" y="102.6">2</text>
<text x="98.4" y="105.2">3</text>
<text x="98.4" y="107.7">4</text>
<text x="59.6" y="110.2">13</text>
<text x="98.4" y="110.2">5</text>
<text x="77.2" y="118.2" transform="rotate(-90 77.2 118.2)">15</text>
<text x="79.8" y="118.2" transform="rotate(-90 79.8 118.2)">21</text>
</g>
<g font-size="1.8" fill="#939391">
<text x="162.6" y="190.1">R6</text>
<text x="193" y="190.1">R8</text>
<text x="207" y="190.1">R9</text>
<text x="162.6" y="192.6">DNP</text>
<text x="193" y="192.6">DNP</text>
<text x="207" y="192.6">DNP</text>
</g>
</svg>
